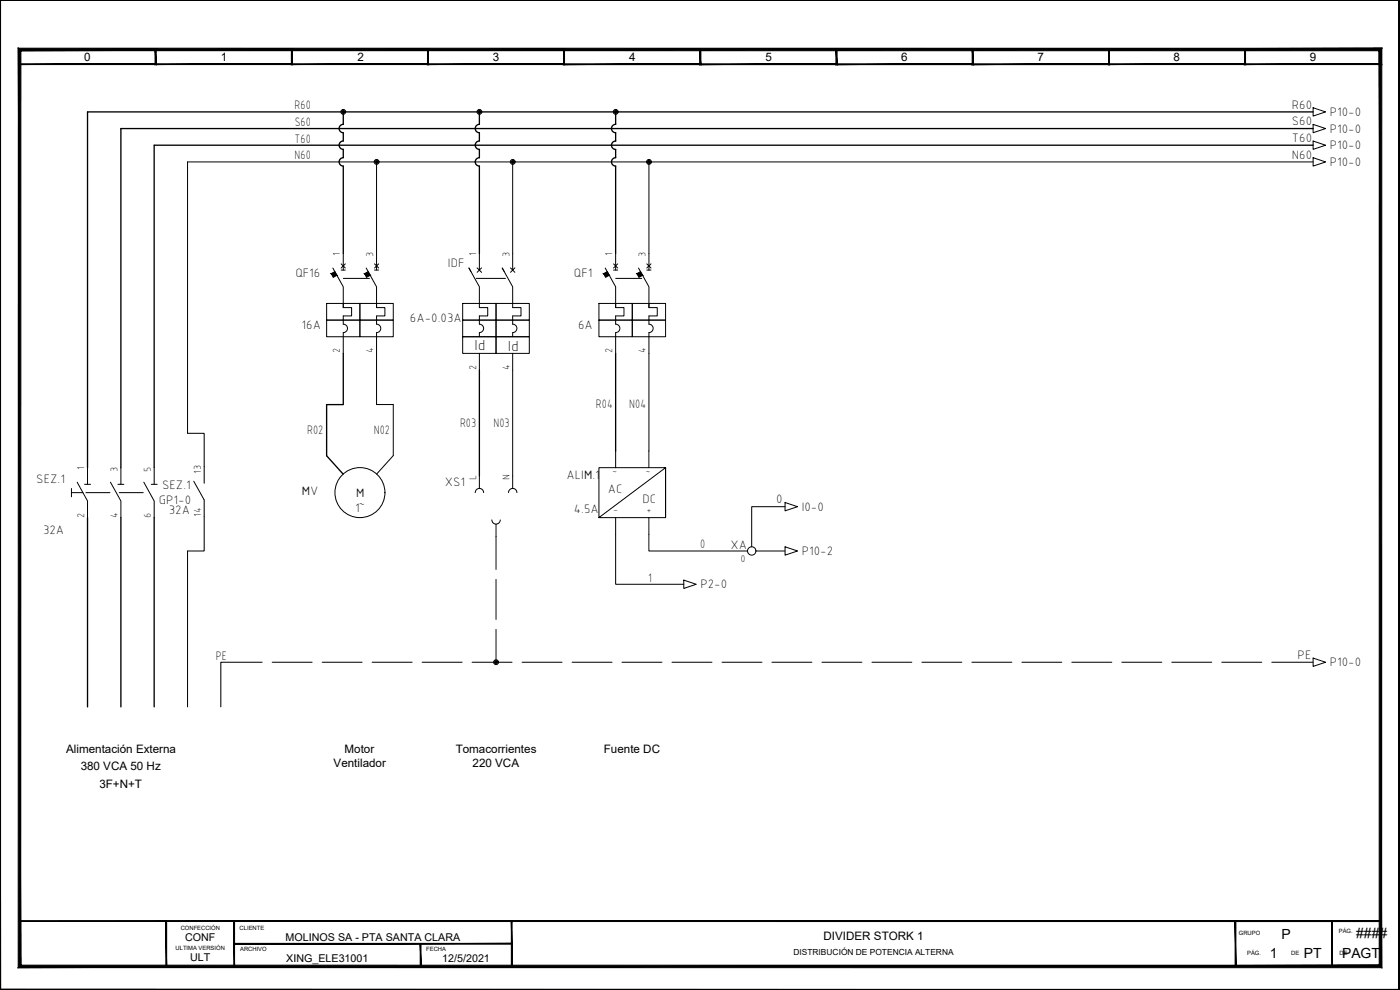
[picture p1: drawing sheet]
<svg xmlns="http://www.w3.org/2000/svg" width="420mm" height="297mm" viewBox="0 0 420 297" stroke-linecap="round" stroke-linejoin="round" font-family="sans-serif">
<g fill="#000" stroke="#000" stroke-width=".3">
<path d="M0 .1h419.9zM0 .1h419.9z"/>
<path d="M5.7 19.4h41.1l-.2-.3zM5.9 19.1h40.7l-40.9 .3zM5.7 14.7v4.7l.2-.3zM5.7 14.7l.2 .3v4.1zM5.7 14.7l.2 .3 40.9-.3zM5.9 15l40.9-.3-.2 .3zM46.8 14.7l-.2 .3 .2 4.4zM46.6 15l.2 4.4-.2-.3z"/>
<path d="M46.6 19.4h41.1l-.2-.3zM46.6 19.4l.2-.3h40.7zM46.6 14.7v4.7l.2-.3zM46.6 14.7l.2 .3v4.1zM46.6 14.7l.2 .3 40.9-.3zM46.8 15l40.9-.3-.2 .3zM87.7 14.7l-.2 .3 .2 4.4zM87.5 15l.2 4.4-.2-.3z"/>
<path d="M87.5 19.4h41.1l-.2-.3zM87.7 19.1h40.7l-40.9 .3zM87.5 14.7v4.7l.2-.3zM87.5 14.7l.2 .3v4.1zM87.5 14.7l.2 .3 40.9-.3zM87.7 15l40.9-.3-.2 .3zM128.6 14.7l-.2 .3 .2 4.4zM128.4 15l.2 4.4-.2-.3z"/>
<path d="M128.3 19.4h41.1l-.2-.3zM128.5 19.1h40.7l-40.9 .3zM128.3 14.7v4.7l.2-.3zM128.3 14.7l.2 .3v4.1zM128.3 14.7l.2 .3 40.9-.3zM128.5 15l40.9-.3-.2 .3zM169.4 14.7l-.2 .3 .2 4.4zM169.2 15l.2 4.4-.2-.3z"/>
<path d="M169.2 19.4h41.1l-.2-.2zM169.2 19.4l.2-.2h40.7zM169.2 14.7v4.7l.2-.2zM169.2 14.7l.2 .3v4.2zM169.2 14.7l.2 .3 40.9-.3zM169.4 15l40.9-.3-.2 .3zM210.3 14.7l-.2 .3 .2 4.4zM210.1 15l.2 4.4-.2-.2z"/>
<path d="M210 19.4h41.2l-.3-.2zM210.3 19.2h40.6l-40.9 .2zM210 14.7v4.7l.3-.2zM210 14.7l.3 .3v4.2zM210 14.7l.3 .3 40.9-.3zM210.3 15l40.9-.3-.3 .3zM251.2 14.7l-.3 .3 .3 4.4zM250.9 15l.3 4.4-.3-.2z"/>
<path d="M250.9 19.4h41.2l-.3-.2zM250.9 19.4l.3-.2h40.6zM250.9 14.7v4.7l.3-.2zM250.9 14.7l.3 .3v4.2zM250.9 14.7l.3 .3 40.9-.3zM251.2 15l40.9-.3-.3 .3zM292.1 14.7l-.3 .3 .3 4.4zM291.8 15l.3 4.4-.3-.2z"/>
<path d="M291.8 19.4h41.1l-.2-.2zM291.8 19.4l.2-.2h40.7zM291.8 14.7v4.7l.2-.2zM291.8 14.7l.2 .3v4.2zM291.8 14.7l.2 .3 40.9-.3zM292 15l40.9-.3-.2 .3zM332.9 14.7l-.2 .3 .2 4.4zM332.7 15l.2 4.4-.2-.2z"/>
<path d="M332.7 19.4h41.1l-.2-.3zM332.9 19.1h40.7l-40.9 .3zM332.7 14.7v4.7l.2-.3zM332.7 14.7l.2 .3v4.1zM332.7 14.7l.2 .3 40.9-.3zM332.9 15l40.9-.3-.2 .3zM373.8 14.7l-.2 .3 .2 4.4zM373.6 15l.2 4.4-.2-.3z"/>
<path d="M373.5 19.4h41.1l-.2-.3zM373.5 19.4l.2-.3h40.7zM373.5 14.7v4.7l.2-.3zM373.5 14.7l.2 .3v4.1zM373.5 14.7l.2 .3 40.9-.3zM373.7 15l40.9-.3-.2 .3zM414.6 14.7l-.2 .3 .2 4.4zM414.4 15l.2 4.4-.2-.3z"/>
<path d="M419.9 .1v296.7zM419.9 .1l.1 296.8zM419.9 .1l.1 296.8z"/>
<path d="M99.4 82.1l1.1-.6 .6 1.1zM99.4 82.1l.6 1.1 1.1-.6z"/>
<path d="M109.4 82.1l1.1-.6 .6 1.1zM109.4 82.1l.6 1.1 1.1-.6z"/>
<path d="M181.1 82.1l1.1-.6 .6 1.1zM181.1 82.1l.7 1.1 1-.6z"/>
<path d="M191.1 82.1l1.1-.6 .6 1.1zM191.1 82.1l.6 1.1 1.1-.6z"/>
<path d="M5.8 276.3v.2l408.5-.2zM5.8 276.5l408.5-.2v.2z"/>
<path d="M0 .1v296.9l.2-.2zM0 .1h.2v296.7z"/>
<path d="M5.5 290.3l408.4-.7h-407.7zM5.5 290.3l408.4-.7 .8 .8zM413.9 15.2v274.4l.8 .8zM413.9 15.2l.8-.7v275.9zM6.3 15.2h407.6l.8-.7zM5.5 14.5h409.2l-408.4 .7zM5.5 14.5l.7 275.1 .1-274.4zM5.5 14.5l.7 275.1-.7 .7z"/>
<path d="M49.8 276.4v13.6h.2zM49.8 276.4h.2v13.6z"/>
<path d="M70.2 276.4v13.6h.2zM70.2 276.4h.2v13.6z"/>
<path d="M70.3 283v.3l83.3-.3zM70.3 283.3l83.3-.3v.3z"/>
<path d="M126.1 283.2v6.8h.2zM126.1 283.2h.2v6.8z"/>
<path d="M153.5 276.4v13.7h.2zM153.5 276.4h.2v13.7z"/>
<path d="M370.7 276.4v13.6h.2zM370.7 276.4h.2v13.6z"/>
<path d="M399.7 276.4v13.6h.2zM399.7 276.4h.2v13.6z"/>
<path d="M.2 296.8l419.8 .1zM.2 296.8l419.8 .1-420 .1zM0 297l420-.1zM0 297h420z"/>
</g>
<g fill="none" stroke="#000" stroke-width=".3">
<path d="M0 .1v296.9h420M394.1 32.3l3.7 1.3-3.7 1.2zM394.1 37.3l3.7 1.3-3.7 1.2zM113 48.6v32.4M153.9 48.6v32.4M194.8 48.6v32.4M394.1 48.6h-337.8v81.4h5v15M394.1 42.3l3.7 1.3-3.7 1.2zM394.1 47.3l3.7 1.3-3.7 1.2zM102.4 79.2l1.2 1.2M103 76v5M103.6 79.2l-1.2 1.2"/>
<path d="M112.4 79.2l1.2 1.2M113.6 79.2l-1.2 1.2M143.9 76v5M184.1 79.2l1.3 1.2M184.8 76v5M185.4 79.2l-1.3 1.2M194.1 79.2l1.3 1.2M195.4 79.2l-1.3 1.2M98 96h10v5h-10zM98 91h10v5h-10zM99.9 80.4l3.1 5.6v6.3M102.4 81h1.2"/>
<path d="M103 92.3h2.5v2.5h-2.5v2.5M103 91v1.3M103 97.3a1.26 1.26 0 0 1 1.3 1.2 1.26 1.26 0 0 1-1.3 1.3v6.2M103 83.5h7.9M108 96h10v5h-10zM108 91h10v5h-10zM109.9 80.4l3.1 5.6v6.3M112.4 81h1.2M113 92.3h2.5v2.5h-2.5v2.5M113 91v1.3M113 97.3a1.26 1.26 0 0 1 1.3 1.2 1.26 1.26 0 0 1-1.3 1.3v21.6h5v15.3l-5 5.5M138.9 96h10v5h-10z"/>
<path d="M138.9 91h10v5h-10zM141.4 81.5l-.7-1.1 3.2 5.6v6.3h2.5v2.5h-2.5v2.5M142.9 83.5h8.8M143.2 80.4l1.3 1.3M143.9 97.3a1.26 1.26 0 0 1 1.2 1.2 1.26 1.26 0 0 1-1.2 1.3v1.2M144.5 80.4l-1.3 1.3M148.9 96h10v5h-10zM148.9 91h10v5h-10zM151.3 81.5l-.6-1.1 3.2 5.6v6.3h2.5v2.5h-2.5v2.5M153.2 80.4l1.3 1.3M153.9 97.3a1.26 1.26 0 0 1 1.2 1.2 1.26 1.26 0 0 1-1.2 1.3v1.2M154.5 80.4l-1.3 1.3"/>
<path d="M179.7 96h10.1v5h-10.1zM179.7 91h10.1v5h-10.1zM181.6 80.4l3.2 5.6v6.3M184.1 81h1.3M184.8 92.3h2.5v2.5h-2.5v2.5M184.8 91v1.3M184.8 97.3a1.26 1.26 0 0 1 1.2 1.2 1.26 1.26 0 0 1-1.2 1.3v6.2M184.8 83.5h7.8M189.8 96h9.9v5h-9.9zM189.8 91h9.9v5h-9.9zM191.6 80.4l3.2 5.6v6.3M194.1 81h1.3"/>
<path d="M194.8 92.3h2.5v2.5h-2.5v2.5M194.8 91v1.3M194.8 97.3a1.26 1.26 0 0 1 1.2 1.2 1.26 1.26 0 0 1-1.2 1.3v35.5M138.9 101h10v5h-10zM143.9 106v5M148.9 101h10v5h-10zM153.9 106v40.6M184.8 135.3v5M194.7 135.3v5M21.4 147.8h3.5M21.4 146.6v2.5M23.2 144.7l3.1 5.6v5"/>
<path d="M25.4 145.3h1.8M25.8 147.8h7.2M26.3 140.3v5M33.1 144.7l3.2 5.6v5M35.4 145.3h1.8M35.8 147.8h7.2M36.3 140.3v5M43.2 144.7l3.1 5.6v5M45.4 145.3h1.8M46.3 140.3v5M58.1 144.4l3.2 5.6v15.3h-5v46.8M142.6 147.8a1.26 1.26 0 0 1 1.3-1.3 1.26 1.26 0 0 1 1.2 1.3"/>
<path d="M143.9 142.8v3.8M147.6 156a1.26 1.26 0 0 0 1.3 1.3 1.26 1.26 0 0 0 1.2-1.3M148.9 157.3v13.5M152.6 147.8a1.26 1.26 0 0 1 1.3-1.3 1.26 1.26 0 0 1 1.2 1.3M179.7 155.3v-15h20v15h-20l20-15v15M184.8 155.3v20h20.4M194.7 155.3v10h29.6M235.6 152h-10v12.1M235.6 150.8l3.8 1.2-3.8 1.3zM148.9 173.8v12.1M205.2 174.1l3.8 1.2-3.8 1.3zM226.8 165.3h8.8"/>
<path d="M235.6 164.1l3.8 1.2-3.8 1.3zM78.7 198.7h-12.4v13.4M81.7 198.7h12M96.7 198.7h12M111.7 198.7h12M126.7 198.7h12M141.7 198.7h12M148.9 188.9v9.8M156.7 198.7h12M171.7 198.7h12M186.7 198.7h12M201.7 198.7h12"/>
<path d="M216.7 198.7h12M231.7 198.7h12M246.7 198.7h12M261.7 198.7h12M276.7 198.7h12M291.7 198.7h12M306.7 198.7h12M321.7 198.7h12M336.7 198.7h12M351.7 198.7h12M366.7 198.7h12M381.7 198.7h12.4"/>
<path d="M394.1 197.4l3.7 1.3-3.7 1.2zM5.8 276.4h44.1v13.6h-44.1z"/>
<circle cx="103" cy="33.6" r=".73"/>
<circle cx="103" cy="33.6" r=".46"/>
<circle cx="103" cy="33.6" r=".22"/>
<circle cx="143.9" cy="33.6" r=".73"/>
<circle cx="143.9" cy="33.6" r=".46"/>
<circle cx="143.9" cy="33.6" r=".22"/>
<circle cx="184.8" cy="33.6" r=".73"/>
<circle cx="184.8" cy="33.6" r=".46"/>
<circle cx="184.8" cy="33.6" r=".22"/>
<circle cx="113" cy="48.6" r=".73"/>
<circle cx="113" cy="48.6" r=".46"/>
<circle cx="113" cy="48.6" r=".22"/>
<circle cx="153.9" cy="48.6" r=".73"/>
<circle cx="153.9" cy="48.6" r=".46"/>
<circle cx="153.9" cy="48.6" r=".22"/>
<circle cx="194.8" cy="48.6" r=".73"/>
<circle cx="194.8" cy="48.6" r=".46"/>
<circle cx="194.8" cy="48.6" r=".22"/>
<circle cx="108" cy="147.8" r="7.5"/>
<circle cx="225.6" cy="165.3" r="1.26"/>
<circle cx="148.9" cy="198.7" r=".73"/>
<circle cx="148.9" cy="198.7" r=".46"/>
<circle cx="148.9" cy="198.7" r=".22"/>
</g>
<g fill="none" stroke="#000" stroke-width=".4">
<path d="M103 33.6v3.7a1.27 1.27 0 0 0-1.2 1.3 1.27 1.27 0 0 0 1.2 1.2v2.5a1.26 1.26 0 0 0-1.2 1.3 1.26 1.26 0 0 0 1.2 1.2M143.9 33.6v3.7a1.27 1.27 0 0 0-1.3 1.3 1.27 1.27 0 0 0 1.3 1.2v2.5a1.26 1.26 0 0 0-1.3 1.3 1.26 1.26 0 0 0 1.3 1.2M184.8 33.6v3.7a1.27 1.27 0 0 0-1.3 1.3 1.27 1.27 0 0 0 1.3 1.2v2.5a1.27 1.27 0 0 0-1.3 1.3 1.27 1.27 0 0 0 1.3 1.3v2.4a1.26 1.26 0 0 0-1.3 1.3 1.26 1.26 0 0 0 1.3 1.2v26.2M394.1 38.6h-357.8v101.7M394.1 33.6h-367.8v106.7M103 44.8v2.5a1.26 1.26 0 0 0-1.2 1.3 1.26 1.26 0 0 0 1.2 1.2v26.2M143.9 44.8v2.5a1.26 1.26 0 0 0-1.3 1.3 1.26 1.26 0 0 0 1.3 1.2v26.2M394.1 43.6h-347.8v96.7M103 106v15.4h-5v15.3l5 5.5M143.9 111v31.8M184.8 106v29.3M26.3 155.3v56.8"/>
<path d="M36.3 155.3v56.8M46.3 155.3v56.8"/>
</g>
<g font-size="4.6">
<text x="142.4" y="105">Id</text>
<text x="152.4" y="105.2">Id</text>
</g>
<g font-size="4.2">
<text x="384.6" y="281.6">P</text>
<text x="407" y="281.3">####</text>
<text x="381.1" y="287.5">1</text>
<text x="391.3" y="287.5">PT</text>
<text x="402.8" y="287.5">PAGT</text>
</g>
<g font-size="3.9">
<text x="88.4" y="32.8">R60</text>
<text x="387.7" y="32.6">R60</text>
<text x="399.1" y="34.8">P10-0</text>
<text x="88.5" y="37.8">S60</text>
<text x="387.7" y="37.6">S60</text>
<text x="399.1" y="39.8">P10-0</text>
<text x="88.4" y="42.8">T60</text>
<text x="88.4" y="47.8">N60</text>
<text x="387.7" y="42.6">T60</text>
<text x="387.7" y="47.6">N60</text>
<text x="399.1" y="44.8">P10-0</text>
<text x="399.1" y="49.8">P10-0</text>
<text x="88.6" y="83.2">QF16</text>
<text x="134.5" y="80.2">IDF</text>
<text x="172.3" y="83.2">QF1</text>
<text x="90.5" y="98.6">16A</text>
<text x="123" y="96.5">6A-0.03A</text>
<text x="173.5" y="98.6">6A</text>
<text x="178.9" y="122.4">R04</text>
<text x="188.8" y="122.4">N04</text>
<text x="92.2" y="130.3">R02</text>
<text x="112.2" y="130.3">N02</text>
<text x="138.1" y="128.2">R03</text>
<text x="148.1" y="128.2">N03</text>
<text x="170" y="143.7">ALIM.1</text>
<text x="10.9" y="145">SEZ.1</text>
<text x="48.6" y="146.8">SEZ.1</text>
<text x="90.6" y="148.6">MV</text>
<text x="106.9" y="149.1">M</text>
<text x="133.5" y="145.8">XS1</text>
<text x="182.5" y="147.8">AC</text>
<text x="47.6" y="151.3">GP1-0</text>
<text x="50.7" y="154.2">32A</text>
<text x="106.6" y="153.7">1~</text>
<text x="172.2" y="154">4.5A</text>
<text x="192.8" y="150.9">DC</text>
<text x="233" y="151">0</text>
<text x="240.6" y="153.3">I0-0</text>
<text x="12.9" y="160.2">32A</text>
<text x="210.1" y="164.6">0</text>
<text x="219.2" y="164.8">XA</text>
<text x="240.6" y="166.6">P10-2</text>
<text x="194.5" y="174.6">1</text>
<text x="210.2" y="176.6">P2-0</text>
<text x="64.8" y="198">PE</text>
<text x="389.4" y="197.7">PE</text>
<text x="399.1" y="199.9">P10-0</text>
</g>
<g font-size="3.5">
<text x="25.3" y="18.4">0</text>
<text x="66.3" y="18.4">1</text>
<text x="107.3" y="18.4">2</text>
<text x="147.9" y="18.4">3</text>
<text x="188.8" y="18.4">4</text>
<text x="229.7" y="18.4">5</text>
<text x="270.5" y="18.4">6</text>
<text x="311.4" y="18.4">7</text>
<text x="352.2" y="18.4">8</text>
<text x="393.1" y="18.4">9</text>
<text x="19.9" y="225.9">Alimentación Externa</text>
<text x="103.4" y="225.9">Motor</text>
<text x="136.8" y="225.9">Tomacorrientes</text>
<text x="181.2" y="226">Fuente DC</text>
<text x="24.2" y="231.1">380 VCA 50 Hz</text>
<text x="100.1" y="230.1">Ventilador</text>
<text x="141.8" y="230.2">220 VCA</text>
<text x="29.8" y="236.4">3F+N+T</text>
<text x="247.1" y="282.1">DIVIDER STORK 1</text>
</g>
<g font-size="3.2">
<text x="55.5" y="282.3">CONF</text>
<text x="85.7" y="282.3">MOLINOS SA - PTA SANTA CLARA</text>
<text x="57" y="288.3">ULT</text>
<text x="85.9" y="288.6">XING_ELE31001</text>
<text x="132.7" y="288.6">12/5/2021</text>
</g>
<g font-size="3.1">
<text x="102" y="76.7" transform="rotate(-90 102 76.7)">1</text>
<text x="112" y="77.2" transform="rotate(-90 112 77.2)">3</text>
<text x="142.9" y="76.7" transform="rotate(-90 142.9 76.7)">1</text>
<text x="152.9" y="77.2" transform="rotate(-90 152.9 77.2)">3</text>
<text x="183.7" y="76.7" transform="rotate(-90 183.7 76.7)">1</text>
<text x="193.8" y="77.2" transform="rotate(-90 193.8 77.2)">3</text>
<text x="102" y="106" transform="rotate(-90 102 106)">2</text>
<text x="112" y="106" transform="rotate(-90 112 106)">4</text>
<text x="183.7" y="106" transform="rotate(-90 183.7 106)">2</text>
<text x="193.8" y="106" transform="rotate(-90 193.8 106)">4</text>
<text x="142.9" y="111" transform="rotate(-90 142.9 111)">2</text>
<text x="152.9" y="111" transform="rotate(-90 152.9 111)">4</text>
<text x="25.3" y="141" transform="rotate(-90 25.3 141)">1</text>
<text x="35.3" y="141.5" transform="rotate(-90 35.3 141.5)">3</text>
<text x="45.3" y="141.5" transform="rotate(-90 45.3 141.5)">5</text>
<text x="60.3" y="142.2" transform="rotate(-90 60.3 142.2)">13</text>
<text x="142.9" y="143.9" transform="rotate(-90 142.9 143.9)">L</text>
<text x="184" y="143.6">~</text>
<text x="194" y="143.6">~</text>
<text x="152.9" y="144.1" transform="rotate(-90 152.9 144.1)">N</text>
<text x="25.3" y="155.3" transform="rotate(-90 25.3 155.3)">2</text>
<text x="35.3" y="155.3" transform="rotate(-90 35.3 155.3)">4</text>
<text x="45.3" y="155.3" transform="rotate(-90 45.3 155.3)">6</text>
<text x="60.3" y="155" transform="rotate(-90 60.3 155)">14</text>
<text x="184" y="154">-</text>
<text x="194" y="154">+</text>
<text x="222.2" y="168.6">0</text>
</g>
<text font-size="2.5" x="238.1" y="286.6">DISTRIBUCIÓN DE POTENCIA ALTERNA</text>
<g font-size="1.8">
<text x="54.2" y="279">CONFECCIÓN</text>
<text x="71.9" y="279">CLIENTE</text>
<text x="371.8" y="280.6">GRUPO</text>
<text x="401.8" y="279.8">PÁG.</text>
<text x="52.7" y="285">ULTIMA VERSIÓN</text>
<text x="72.1" y="285.3">ARCHIVO</text>
<text x="127.9" y="285.3">FECHA</text>
<text x="374.3" y="286.6">PÁG.</text>
<text x="387.5" y="286.6">DE</text>
<text x="402" y="286.6">DE</text>
</g>
</svg>
